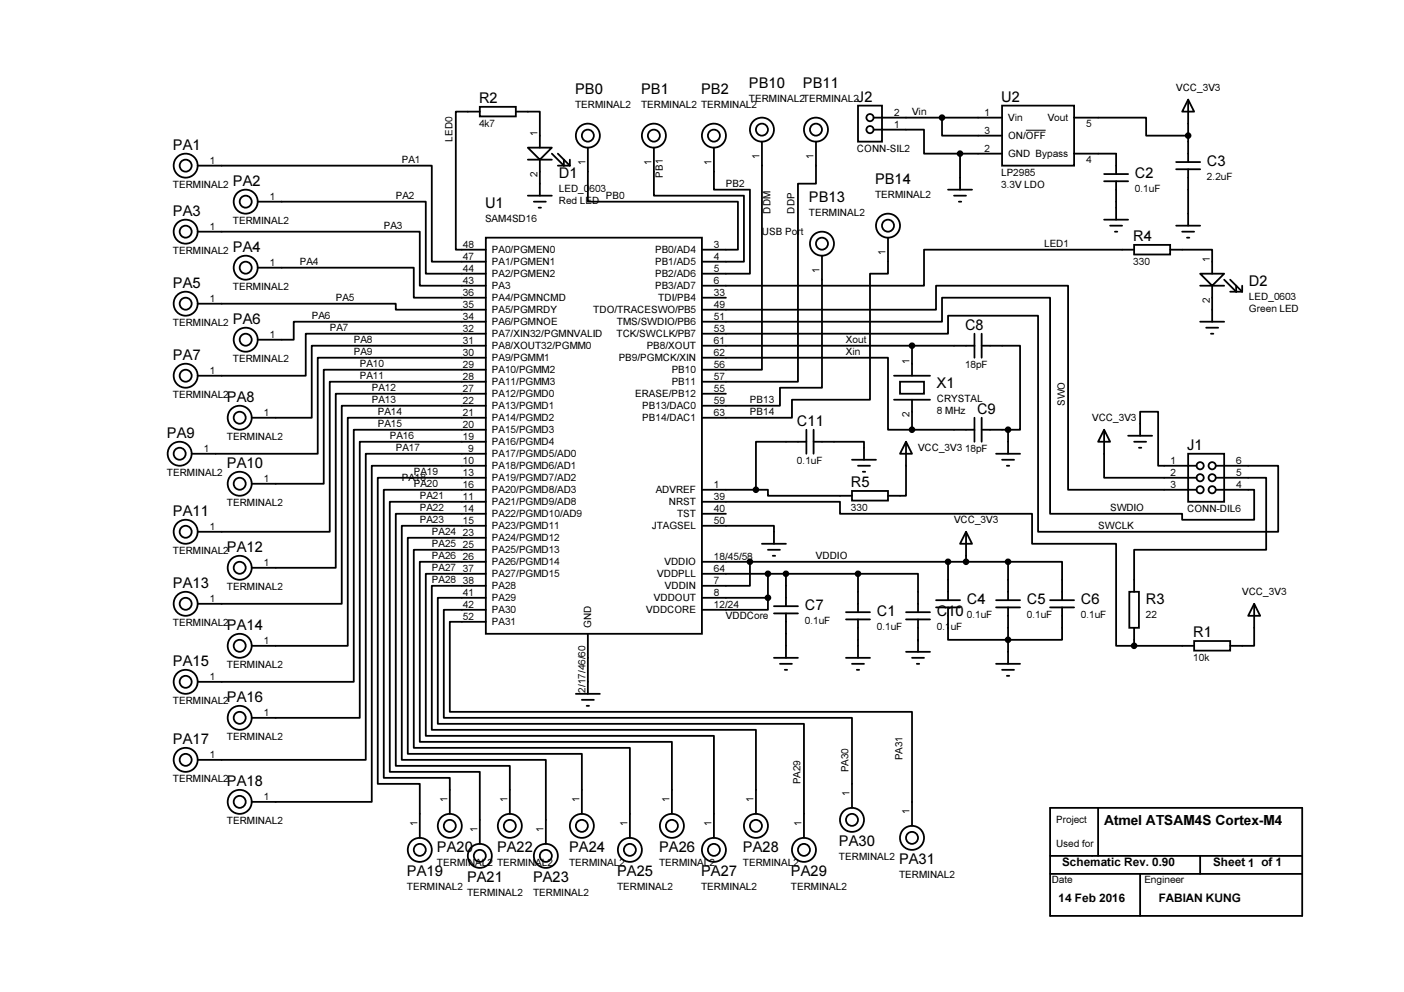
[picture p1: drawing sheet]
<svg xmlns="http://www.w3.org/2000/svg" width="297mm" height="210mm" viewBox="0 0 297 210" stroke-linecap="round" stroke-linejoin="round" font-family="sans-serif">
<g fill="none" stroke="#000" stroke-width=".38">
<path d="M41.8 35.1h49.6v20.3h11.4M101.5 22.6h7.6v2h-7.6zM101.5 23.6h-5.1v29.2h6.4M109.1 23.6h5.1v7.6M111.7 31.2h5.1l-2.6 2.6zM111.7 33.8h5.1M114.2 33.8v7.6M116.8 32.5l2.5 2.6v-1.3M118 35.1h2.6M118 32.5l2.6 2.6M120.6 33.8v1.3M124.4 31.2v11.5h31.7v10.1h-7.6"/>
<path d="M138.3 31.2v10.2h19.1v14h-8.9M151 31.2v8.9h7.7v17.8h-10.2M161.2 30v48.2h-12.7M172.6 30v8.9h-3.8v41.9h-20.3M181.5 22.4h5.1v7.6h-5.1zM184.8 27.4h10.7v5.1h7.6M184.8 24.9h27.2M199.3 24.9v3.8h12.7M203.1 32.5h8.9M203.1 32.5v7.6M212 22.4h15.2v12.7h-15.2zM227.2 24.9h15.3v3.8h8.9"/>
<path d="M227.2 32.5h8.9v4.3M233.6 38.4h5.1M233.6 36.8h5.1M236.1 38.4v8.1M248.8 35.8h5.1M248.8 34.3h5.1M251.4 21.1l1.2 2.5h-2.5zM251.4 21.1v13.2M251.4 35.8v12M41.8 49h47v11.5h14M54.5 56.6h33v6.4h15.3M54.5 42.7h35.6v15.2h12.7"/>
<path d="M102.8 50.3h45.7v83.8h-45.7zM111.7 41.4h5.1M112.9 42.7h2.6M114 43.9h.5M173.9 54.1v27.9h-8.9v3.9h-16.5M187.9 50.3v7.6h-3.8v26.7h-16.5v3.8h-19.1M200.6 40.1h5.1M201.8 41.4h2.6M202.9 42.7h.5M233.6 46.5h5.1M234.9 47.8h2.5M235.9 49h.5"/>
<path d="M239.9 51.8h7.7v2h-7.7zM239.9 52.8h-44.4v7.7h-47M247.6 52.8h8.9v5.1M248.8 47.8h5.1M250.1 49h2.5M251.1 50.3h.5M253.9 57.9h5.1l-2.5 2.6zM259 59.2l2.5 2.5v-1.2M260.3 59.2l2.5 2.5M41.8 64.3h41.9v1.2h19.1M102.8 68.1h-40.7v3.8h-7.6M102.8 78.2h-34.3v24.2h-15.2"/>
<path d="M102.8 75.7h-35.6v20.3h-26.6M102.8 73.2h-36.8v15.2h-12.7M102.8 70.6h-38.1v8.9h-22.9M148.5 75.7h39.4v15.2h5.1M148.5 65.5h49.5v-5h28v43.1h27.1M148.5 70.6h52.1v-3.8h19v45.7h50.8v-13.9h-13.2M148.5 68.1h50.8v-5.1h22.9v45.7h27.9v1.3h15.2v-6.4h-8.1M148.5 73.2h57.7M148.5 63h5.1M189.1 79.5h7.7M193 73.2v6.3M206.2 70.6v5.1"/>
<path d="M207.7 73.2h8.1v17.7h-2.5M207.7 70.6v5.1M253.9 68.1h5.1M253.9 60.5h5.1M255.2 69.3h2.5M256.2 70.6h.5M256.5 60.5v7.6M260.3 61.7h2.5M262.8 60.5v1.2M102.8 96h-25.4v64.8h-35.6M102.8 98.6h-24.1v71.1h-25.4M102.8 93.5h-26.7v58.4h-22.8"/>
<path d="M102.8 90.9h-28v53.4h-33M102.8 88.4h-29.2v48.3h-20.3M102.8 85.9h-30.5v41.9h-30.5M102.8 83.3h-31.8v36.8h-17.7M102.8 80.8h-33v31.7h-28M148.5 83.3h5.1M170.6 93.5h-10.7v10.1M170.6 90.9v5.1M172.1 93.5h10.7v3.8M172.1 90.9v5.1M180.3 97.3h5M181.5 98.6h2.6"/>
<path d="M182.5 99.8h.5M189.1 84.6h7.7M190.4 80.8h5.1v2.5h-5.1zM191.7 93.5l1.3 2.5h-2.6zM191.7 93.5v11.4h-3.8M193 84.6v6.3M193 90.9h13.2M206.2 88.4v5.1M207.7 90.9h5.6M207.7 88.4v5.1M210.7 96h5.1M212 97.3h2.5"/>
<path d="M213 98.6h.5M213.3 90.9v5.1M233.6 90.9l1.3 2.6h-2.6zM233.6 90.9v10.2h19.5M238.7 92.2h5.1M239.9 93.5h2.6M241 94.7h.5M241.2 92.2v-5.1h3.8v11.5h8.1M251.4 96h7.6v10.2h-7.6zM102.8 106.2h-20.3v57.1h19v15.3M102.8 101.1h-22.9v64.8h8.9v11.4M102.8 108.7h-19.1v53.4h24.2v10.1"/>
<path d="M102.8 111.3h-17.8v49.5h30.5v17.8M102.8 103.6h-21.6v61h14v7.6M102.8 113.8h-16.5v45.7h36.8v12.7M102.8 116.3h-15.3v41.9h45.8v19.1M102.8 118.9h-14v38.1h53.4v15.2M148.5 106.2h29.2v2.5h40.7v6.4h17.7v21.6h3.8M148.5 111.3h15.2v3.8M148.5 118.9h64.8M148.5 103.6h11.4M148.5 108.7h5.1M158.7 118.9v5.1h-10.2M159.9 103.6h2.6v1.3h17.8"/>
<path d="M161.2 115.1h5.1M162.5 116.3h2.5M163.5 117.6h.5M180.3 103.9h7.6v2h-7.6zM200.6 118.9v8.1M204.4 112.5l1.3 2.6h-2.6zM204.4 112.5v6.4M213.3 118.9h11.4v8.1M213.3 118.9v8.1M257.2 101.1h10.7v15.2h-28v8.9M102.8 121.4h-12.7v34.3h60.9v21.6M102.8 124h-11.4v30.4h68.5v17.8"/>
<path d="M102.8 126.5h-10.2v26.7h77.5v24.1M102.8 129h-8.9v22.9h86.4v19M102.8 131.6h-7.6v19h97.8v24.2M124.4 134.1v12.7M148.5 121.4h33M148.5 126.5h14M162.5 126.5v2.5h-14M162.5 121.4v5.1M163.7 129.8h5.1M163.7 128.3h5.1M163.7 139.2h5.1M166.3 121.4v6.9"/>
<path d="M166.3 129.8v9.4M179 131.1h5.1M179 129.5h5.1M179 139.2h5.1M181.5 121.4h12.7v8.1M181.5 121.4v8.1M181.5 131.1v8.1M191.7 131.1h5.1M191.7 129.5h5.1M191.7 137.9h5.1M193 139.2h2.5M194.2 131.1v6.8"/>
<path d="M198 128.5h5.1M198 127h5.1M200.6 128.5v6.9h24.1v-6.9M210.7 128.5h5.1M210.7 127h5.1M213.3 128.5v12M222.2 128.5h5M222.2 127h5M238.9 125.2h2.1v7.6h-2.1zM239.9 136.7h12.7M239.9 132.8v3.9M252.6 135.6h7.7v2.1h-7.7z"/>
<path d="M265.3 127.8l1.3 2.5h-2.5zM265.3 127.8v8.9h-5M121.8 146.8h5.1M123.1 148.1h2.5M124.1 149.4h.5M165 140.5h2.6M166 141.7h.5M180.3 140.5h2.5M181.3 141.7h.5M194 140.5h.5M210.7 140.5h5.1M212 141.7h2.5"/>
<path d="M213 143h.5M222.2 170.9h53.3v22.9h-53.3zM232.3 170.9v10.2M222.2 184.9h53.3M222.2 181.1h53.3M241.2 184.9v8.9M253.9 181.1v3.8"/>
<circle cx="39.3" cy="35" r="2.55"/>
<circle cx="39.3" cy="35" r="1.27"/>
<circle cx="124.4" cy="28.7" r="2.55"/>
<circle cx="124.4" cy="28.7" r="1.27"/>
<circle cx="138.3" cy="28.7" r="2.55"/>
<circle cx="138.3" cy="28.7" r="1.27"/>
<circle cx="151" cy="28.7" r="2.55"/>
<circle cx="151" cy="28.7" r="1.27"/>
<circle cx="161.2" cy="27.4" r="2.55"/>
<circle cx="161.2" cy="27.4" r="1.27"/>
<circle cx="172.6" cy="27.4" r="2.55"/>
<circle cx="172.6" cy="27.4" r="1.27"/>
<circle cx="184.1" cy="24.9" r=".76"/>
<circle cx="184.1" cy="27.4" r=".76"/>
<circle cx="199.3" cy="24.9" r=".51"/>
<circle cx="203.1" cy="32.5" r=".51"/>
<circle cx="251.4" cy="28.7" r=".51"/>
<circle cx="39.3" cy="49" r="2.55"/>
<circle cx="39.3" cy="49" r="1.27"/>
<circle cx="52" cy="56.6" r="2.55"/>
<circle cx="52" cy="42.7" r="2.55"/>
<circle cx="52" cy="56.6" r="1.27"/>
<circle cx="52" cy="42.7" r="1.27"/>
<circle cx="173.9" cy="51.6" r="2.55"/>
<circle cx="173.9" cy="51.6" r="1.27"/>
<circle cx="187.9" cy="47.7" r="2.55"/>
<circle cx="187.9" cy="47.7" r="1.27"/>
<circle cx="39.3" cy="79.5" r="2.55"/>
<circle cx="39.3" cy="64.3" r="2.55"/>
<circle cx="39.3" cy="79.5" r="1.27"/>
<circle cx="39.3" cy="64.3" r="1.27"/>
<circle cx="52" cy="71.9" r="2.55"/>
<circle cx="52" cy="71.9" r="1.27"/>
<circle cx="193" cy="73.1" r=".51"/>
<circle cx="38" cy="96" r="2.55"/>
<circle cx="38" cy="96" r="1.27"/>
<circle cx="50.7" cy="88.4" r="2.55"/>
<circle cx="50.7" cy="88.4" r="1.27"/>
<circle cx="193" cy="90.9" r=".51"/>
<circle cx="213.3" cy="90.9" r=".51"/>
<circle cx="253.9" cy="98.5" r=".76"/>
<circle cx="256.5" cy="98.5" r=".76"/>
<circle cx="39.3" cy="112.5" r="2.55"/>
<circle cx="39.3" cy="112.5" r="1.27"/>
<circle cx="50.7" cy="102.4" r="2.55"/>
<circle cx="50.7" cy="102.4" r="1.27"/>
<circle cx="158.7" cy="118.9" r=".51"/>
<circle cx="159.9" cy="103.6" r=".51"/>
<circle cx="200.6" cy="118.9" r=".51"/>
<circle cx="204.4" cy="118.9" r=".51"/>
<circle cx="213.3" cy="118.9" r=".51"/>
<circle cx="253.9" cy="103.6" r=".76"/>
<circle cx="253.9" cy="101.1" r=".76"/>
<circle cx="256.5" cy="103.6" r=".76"/>
<circle cx="256.5" cy="101.1" r=".76"/>
<circle cx="39.3" cy="127.8" r="2.55"/>
<circle cx="39.3" cy="127.8" r="1.27"/>
<circle cx="50.7" cy="120.1" r="2.55"/>
<circle cx="50.7" cy="136.6" r="2.55"/>
<circle cx="50.7" cy="136.6" r="1.27"/>
<circle cx="50.7" cy="120.1" r="1.27"/>
<circle cx="162.5" cy="126.5" r=".51"/>
<circle cx="162.5" cy="121.4" r=".51"/>
<circle cx="166.3" cy="121.4" r=".51"/>
<circle cx="181.5" cy="121.4" r=".51"/>
<circle cx="213.3" cy="135.4" r=".51"/>
<circle cx="239.9" cy="136.6" r=".51"/>
<circle cx="39.3" cy="144.3" r="2.55"/>
<circle cx="39.3" cy="144.3" r="1.27"/>
<circle cx="50.7" cy="151.9" r="2.55"/>
<circle cx="50.7" cy="151.9" r="1.27"/>
<circle cx="39.3" cy="160.8" r="2.55"/>
<circle cx="39.3" cy="160.8" r="1.27"/>
<circle cx="50.7" cy="169.7" r="2.55"/>
<circle cx="50.7" cy="169.7" r="1.27"/>
<circle cx="88.8" cy="179.8" r="2.55"/>
<circle cx="88.8" cy="179.8" r="1.27"/>
<circle cx="95.2" cy="174.7" r="2.55"/>
<circle cx="95.2" cy="174.7" r="1.27"/>
<circle cx="107.9" cy="174.7" r="2.55"/>
<circle cx="107.9" cy="174.7" r="1.27"/>
<circle cx="123.1" cy="174.7" r="2.55"/>
<circle cx="123.1" cy="174.7" r="1.27"/>
<circle cx="133.3" cy="179.8" r="2.55"/>
<circle cx="133.3" cy="179.8" r="1.27"/>
<circle cx="142.1" cy="174.7" r="2.55"/>
<circle cx="142.2" cy="174.7" r="1.27"/>
<circle cx="151" cy="179.8" r="2.55"/>
<circle cx="151" cy="179.8" r="1.27"/>
<circle cx="159.9" cy="174.7" r="2.55"/>
<circle cx="159.9" cy="174.7" r="1.27"/>
<circle cx="170.1" cy="179.8" r="2.55"/>
<circle cx="170.1" cy="179.8" r="1.27"/>
<circle cx="180.2" cy="173.5" r="2.55"/>
<circle cx="180.3" cy="173.5" r="1.27"/>
<circle cx="192.9" cy="177.3" r="2.55"/>
<circle cx="193" cy="177.3" r="1.27"/>
<circle cx="101.5" cy="181.1" r="2.55"/>
<circle cx="101.5" cy="181.1" r="1.27"/>
<circle cx="115.5" cy="181.1" r="2.55"/>
<circle cx="115.5" cy="181.1" r="1.27"/>
</g>
<g fill="#000">
<circle cx="199.3" cy="24.9" r=".51"/>
<circle cx="203.1" cy="32.5" r=".51"/>
<circle cx="251.4" cy="28.7" r=".51"/>
<circle cx="193" cy="73.1" r=".51"/>
<circle cx="193" cy="90.9" r=".51"/>
<circle cx="213.3" cy="90.9" r=".51"/>
<circle cx="158.7" cy="118.9" r=".51"/>
<circle cx="159.9" cy="103.6" r=".51"/>
<circle cx="200.6" cy="118.9" r=".51"/>
<circle cx="204.4" cy="118.9" r=".51"/>
<circle cx="213.3" cy="118.9" r=".51"/>
<circle cx="162.5" cy="126.5" r=".51"/>
<circle cx="162.5" cy="121.4" r=".51"/>
<circle cx="166.3" cy="121.4" r=".51"/>
<circle cx="181.5" cy="121.4" r=".51"/>
<circle cx="194.2" cy="135.4" r=".19"/>
<circle cx="213.3" cy="135.4" r=".51"/>
<circle cx="239.9" cy="136.6" r=".51"/>
</g>
<path d="M217 27.6h4.2" fill="none" stroke="#000" stroke-width=".21"/>
<g font-size="3.1">
<text x="101.3" y="21.8">R2</text>
<text x="121.7" y="19.9">PB0</text>
<text x="135.6" y="19.9">PB1</text>
<text x="148.3" y="19.9">PB2</text>
<text x="158.5" y="18.7">PB10</text>
<text x="169.9" y="18.7">PB11</text>
<text x="181.3" y="21.5">J2</text>
<text x="211.8" y="21.5">U2</text>
<text x="36.6" y="31.7">PA1</text>
<text x="255.4" y="35.2">C3</text>
<text x="49.3" y="39.3">PA2</text>
<text x="118.2" y="37.7">D1</text>
<text x="185.1" y="39">PB14</text>
<text x="240.1" y="37.7">C2</text>
<text x="36.6" y="45.6">PA3</text>
<text x="102.6" y="44.1">U1</text>
<text x="171.2" y="42.8">PB13</text>
<text x="49.3" y="53.3">PA4</text>
<text x="239.7" y="51">R4</text>
<text x="36.6" y="60.9">PA5</text>
<text x="264.2" y="60.6">D2</text>
<text x="49.3" y="68.5">PA6</text>
<text x="204.2" y="69.8">C8</text>
<text x="36.6" y="76.1">PA7</text>
<text x="198.2" y="82.2">X1</text>
<text x="48" y="85">PA8</text>
<text x="206.7" y="87.5">C9</text>
<text x="35.3" y="92.6">PA9</text>
<text x="168.6" y="90.1">C11</text>
<text x="251.2" y="95.2">J1</text>
<text x="48" y="99">PA10</text>
<text x="180" y="103">R5</text>
<text x="36.6" y="109.1">PA11</text>
<text x="48" y="116.7">PA12</text>
<text x="36.6" y="124.3">PA13</text>
<text x="170.3" y="129.1">C7</text>
<text x="185.5" y="130.4">C1</text>
<text x="198.2" y="130.4">C10</text>
<text x="204.6" y="127.8">C4</text>
<text x="217.3" y="127.8">C5</text>
<text x="228.7" y="127.8">C6</text>
<text x="242.4" y="127.8">R3</text>
<text x="48" y="133.2">PA14</text>
<text x="252.4" y="134.7">R1</text>
<text x="36.6" y="140.8">PA15</text>
<text x="48" y="148.5">PA16</text>
<text x="36.6" y="157.4">PA17</text>
<text x="48" y="166.2">PA18</text>
<text x="177.5" y="179">PA30</text>
<text x="86.1" y="185.4">PA19</text>
<text x="92.5" y="180.3">PA20</text>
<text x="105.2" y="180.3">PA22</text>
<text x="120.4" y="180.3">PA24</text>
<text x="130.6" y="185.4">PA25</text>
<text x="139.4" y="180.3">PA26</text>
<text x="148.3" y="185.4">PA27</text>
<text x="157.2" y="180.3">PA28</text>
<text x="167.3" y="185.4">PA29</text>
<text x="190.2" y="182.8">PA31</text>
<text x="98.8" y="186.6">PA21</text>
<text x="112.8" y="186.6">PA23</text>
</g>
<text font-size="2.9" x="233.6" y="174.5">Atmel ATSAM4S Cortex-M4</text>
<g font-size="2.5">
<text x="224.7" y="183.3">Schematic Rev. 0.90</text>
<text x="256.7" y="183.3">Sheet 1 of 1</text>
<text x="223.9" y="190.9">14 Feb 2016</text>
<text x="245.1" y="190.9">FABIAN KUNG</text>
</g>
<g font-size="2.1">
<text x="121.7" y="22.9">TERMINAL2</text>
<text x="135.6" y="22.9">TERMINAL2 TERMINAL2</text>
<text x="158.5" y="21.6">TERMINAL2TERMINAL2</text>
<text x="248.8" y="19.3">VCC_3V3</text>
<text x="95.8" y="30" transform="rotate(-90 95.8 30)">LED0</text>
<text x="101.3" y="26.8">4k7</text>
<text x="113.7" y="28.7" transform="rotate(-90 113.7 28.7)">1</text>
<text x="189.1" y="27.1">1</text>
<text x="189.1" y="24.5">2</text>
<text x="193" y="24.3">Vin</text>
<text x="208.3" y="24.5">1</text>
<text x="208.3" y="28.3">3</text>
<text x="213.3" y="25.7">Vin</text>
<text x="213.3" y="29.5">ON/OFF</text>
<text x="221.7" y="25.7">Vout</text>
<text x="229.8" y="26.8">5</text>
<text x="44.4" y="34.7">1</text>
<text x="85" y="34.5">PA1</text>
<text x="123.9" y="35" transform="rotate(-90 123.9 35)">1</text>
<text x="137.8" y="35" transform="rotate(-90 137.8 35)">1</text>
<text x="150.5" y="35" transform="rotate(-90 150.5 35)">1</text>
<text x="160.7" y="33.7" transform="rotate(-90 160.7 33.7)">1</text>
<text x="172.1" y="33.7" transform="rotate(-90 172.1 33.7)">1</text>
<text x="181.3" y="32.1">CONN-SIL2</text>
<text x="208.3" y="32.1">2</text>
<text x="213.3" y="33.3">GND Bypass</text>
<text x="229.8" y="34.5">4</text>
<text x="36.6" y="39.8">TERMINAL2</text>
<text x="113.7" y="37.5" transform="rotate(-90 113.7 37.5)">2</text>
<text x="118.2" y="40.6">LED_0603</text>
<text x="140.2" y="37.6" transform="rotate(-90 140.2 37.6)">PB1</text>
<text x="153.6" y="39.6">PB2</text>
<text x="185.1" y="41.9">TERMINAL2</text>
<text x="211.8" y="37.2">LP2985</text>
<text x="211.8" y="39.8">3.3V LDO</text>
<text x="240.1" y="40.6">0.1uF</text>
<text x="255.4" y="38.1">2.2uF</text>
<text x="49.3" y="47.4">TERMINAL2</text>
<text x="57.1" y="42.3">1</text>
<text x="83.7" y="42.1">PA2</text>
<text x="102.6" y="47">SAM4SD16</text>
<text x="118.2" y="43.2">Red LED</text>
<text x="128.2" y="42.1">PB0</text>
<text x="163" y="45.2" transform="rotate(-90 163 45.2)">DDM</text>
<text x="168.1" y="45.2" transform="rotate(-90 168.1 45.2)">DDP</text>
<text x="171.2" y="45.7">TERMINAL2</text>
<text x="36.6" y="53.7">TERMINAL2</text>
<text x="44.4" y="48.6">1</text>
<text x="81.2" y="48.5">PA3</text>
<text x="97.9" y="52.5">48</text>
<text x="104.1" y="53.6">PA0/PGMEN0</text>
<text x="138.6" y="53.6">PB0/AD4</text>
<text x="151" y="52.5">3</text>
<text x="161.2" y="49.7">USB Port</text>
<text x="220.9" y="52.3">LED1</text>
<text x="57.1" y="56.3">1</text>
<text x="63.4" y="56.1">PA4</text>
<text x="97.9" y="57.5">44</text>
<text x="97.9" y="55">47</text>
<text x="104.1" y="58.7">PA2/PGMEN2</text>
<text x="104.1" y="56.1">PA1/PGMEN1</text>
<text x="138.6" y="56.1">PB1/AD5</text>
<text x="138.6" y="58.7">PB2/AD6</text>
<text x="151" y="55">4</text>
<text x="151" y="57.5">5</text>
<text x="173.4" y="57.8" transform="rotate(-90 173.4 57.8)">1</text>
<text x="187.4" y="54" transform="rotate(-90 187.4 54)">1</text>
<text x="239.7" y="56">330</text>
<text x="255.9" y="55.4" transform="rotate(-90 255.9 55.4)">1</text>
<text x="44.4" y="63.9">1</text>
<text x="49.3" y="61.3">TERMINAL2</text>
<text x="71" y="63.7">PA5</text>
<text x="97.9" y="65.2">35</text>
<text x="97.9" y="62.6">36</text>
<text x="97.9" y="60.1">43</text>
<text x="104.1" y="63.8">PA4/PGMNCMD</text>
<text x="104.1" y="61.2">PA3</text>
<text x="138.6" y="61.2">PB3/AD7</text>
<text x="139.3" y="63.8">TDI/PB4</text>
<text x="151" y="65.2">49</text>
<text x="151" y="62.6">33</text>
<text x="151" y="60.1">6</text>
<text x="255.9" y="64.2" transform="rotate(-90 255.9 64.2)">2</text>
<text x="264.2" y="63.5">LED_0603</text>
<text x="36.6" y="69">TERMINAL2</text>
<text x="57.1" y="71.5">1</text>
<text x="66" y="67.5">PA6</text>
<text x="69.8" y="70.1">PA7</text>
<text x="97.9" y="67.7">34</text>
<text x="97.9" y="70.2">32</text>
<text x="104.1" y="68.8">PA6/PGMNOE</text>
<text x="104.1" y="66.3">PA5/PGMRDY</text>
<text x="104.1" y="71.4">PA7/XIN32/PGMNVALID</text>
<text x="125.5" y="66.3">TDO/TRACESWO/PB5</text>
<text x="130.4" y="71.4">TCK/SWCLK/PB7</text>
<text x="130.5" y="68.8">TMS/SWDIO/PB6</text>
<text x="151" y="67.7">51</text>
<text x="151" y="70.2">53</text>
<text x="264.2" y="66">Green LED</text>
<text x="49.3" y="76.6">TERMINAL2</text>
<text x="74.8" y="75.1">PA9</text>
<text x="74.8" y="72.6">PA8</text>
<text x="76.1" y="77.7">PA10</text>
<text x="97.9" y="77.9">29</text>
<text x="97.9" y="75.3">30</text>
<text x="97.9" y="72.8">31</text>
<text x="104.1" y="76.5">PA9/PGMM1</text>
<text x="104.1" y="73.9">PA8/XOUT32/PGMM0</text>
<text x="130.9" y="76.5">PB9/PGMCK/XIN</text>
<text x="136.8" y="73.9">PB8/XOUT</text>
<text x="151" y="72.8">61</text>
<text x="151" y="77.9">56</text>
<text x="151" y="75.3">62</text>
<text x="179" y="72.6">Xout</text>
<text x="179" y="75.1">Xin</text>
<text x="192.4" y="77" transform="rotate(-90 192.4 77)">1</text>
<text x="204.2" y="77.9">18pF</text>
<text x="44.4" y="79.1">1</text>
<text x="76.1" y="80.2">PA11</text>
<text x="78.7" y="82.8">PA12</text>
<text x="97.9" y="82.9">27</text>
<text x="97.9" y="80.4">28</text>
<text x="104.1" y="81.5">PA11/PGMM3</text>
<text x="104.1" y="79">PA10/PGMM2</text>
<text x="142.1" y="79">PB10</text>
<text x="142.1" y="81.5">PB11</text>
<text x="151" y="80.4">57</text>
<text x="151" y="82.9">55</text>
<text x="36.6" y="84.2">TERMINAL2</text>
<text x="55.8" y="88">1</text>
<text x="78.7" y="85.3">PA13</text>
<text x="79.9" y="87.8">PA14</text>
<text x="97.9" y="88">21</text>
<text x="97.9" y="85.5">22</text>
<text x="104.1" y="89.2">PA14/PGMD2</text>
<text x="104.1" y="86.6">PA13/PGMD1</text>
<text x="104.1" y="84.1">PA12/PGMD0</text>
<text x="134.4" y="84.1">ERASE/PB12</text>
<text x="135.9" y="86.6">PB13/DAC0</text>
<text x="135.9" y="89.2">PB14/DAC1</text>
<text x="151" y="85.5">59</text>
<text x="151" y="88">63</text>
<text x="158.7" y="85.3">PB13</text>
<text x="158.7" y="87.8">PB14</text>
<text x="192.4" y="88.3" transform="rotate(-90 192.4 88.3)">2</text>
<text x="198.2" y="85.1">CRYSTAL</text>
<text x="198.2" y="87.6">8 MHz</text>
<text x="225.3" y="85.9" transform="rotate(-90 225.3 85.9)">SWO</text>
<text x="231.1" y="89.2">VCC_3V3</text>
<text x="43.1" y="95.6">1</text>
<text x="48" y="93.1">TERMINAL2</text>
<text x="79.9" y="90.4">PA15</text>
<text x="82.5" y="92.9">PA16</text>
<text x="83.7" y="95.5">PA17</text>
<text x="97.9" y="93.1">19</text>
<text x="97.9" y="90.6">20</text>
<text x="99.1" y="95.6">9</text>
<text x="104.1" y="94.2">PA16/PGMD4</text>
<text x="104.1" y="91.7">PA15/PGMD3</text>
<text x="194.2" y="95.5">VCC_3V3</text>
<text x="204.2" y="95.6">18pF</text>
<text x="35.3" y="100.7">TERMINAL2</text>
<text x="55.8" y="102">1</text>
<text x="85" y="101.8">PA18</text>
<text x="87.5" y="100.5">PA19</text>
<text x="97.9" y="98.2">10</text>
<text x="97.9" y="100.7">13</text>
<text x="104.1" y="96.8">PA17/PGMD5/AD0</text>
<text x="104.1" y="99.3">PA18/PGMD6/AD1</text>
<text x="104.1" y="101.9">PA19/PGMD7/AD2</text>
<text x="168.6" y="98.2">0.1uF</text>
<text x="247.6" y="98.2">1</text>
<text x="247.6" y="100.7">2</text>
<text x="261.5" y="98.2">6</text>
<text x="261.5" y="100.7">5</text>
<text x="48" y="107">TERMINAL2</text>
<text x="87.5" y="103.1">PA20</text>
<text x="88.8" y="105.6">PA21</text>
<text x="97.9" y="105.8">11</text>
<text x="97.9" y="103.3">16</text>
<text x="104.1" y="106.9">PA21/PGMD9/AD8</text>
<text x="104.1" y="104.4">PA20/PGMD8/AD3</text>
<text x="138.7" y="104.4">ADVREF</text>
<text x="141.5" y="106.9">NRST</text>
<text x="151" y="105.8">39</text>
<text x="151" y="103.3">1</text>
<text x="247.6" y="103.3">3</text>
<text x="261.5" y="103.3">4</text>
<text x="44.4" y="112.1">1</text>
<text x="88.8" y="108.1">PA22</text>
<text x="88.8" y="110.7">PA23</text>
<text x="91.4" y="113.2">PA24</text>
<text x="97.9" y="108.3">14</text>
<text x="97.9" y="110.9">15</text>
<text x="97.9" y="113.4">23</text>
<text x="104.1" y="109.5">PA22/PGMD10/AD9</text>
<text x="104.1" y="112">PA23/PGMD11</text>
<text x="137.9" y="112">JTAGSEL</text>
<text x="143.3" y="109.5">TST</text>
<text x="151" y="108.3">40</text>
<text x="151" y="110.9">50</text>
<text x="180" y="108">330</text>
<text x="201.8" y="110.7">VCC_3V3</text>
<text x="232.3" y="111.9">SWCLK</text>
<text x="234.9" y="108.1">SWDIO</text>
<text x="251.2" y="108.3">CONN-DIL6</text>
<text x="36.6" y="117.2">TERMINAL2</text>
<text x="55.8" y="119.8">1</text>
<text x="91.4" y="115.7">PA25</text>
<text x="91.4" y="118.3">PA26</text>
<text x="97.9" y="116">25</text>
<text x="97.9" y="118.5">26</text>
<text x="104.1" y="114.6">PA24/PGMD12</text>
<text x="104.1" y="117.1">PA25/PGMD13</text>
<text x="104.1" y="119.6">PA26/PGMD14</text>
<text x="140.6" y="119.6">VDDIO</text>
<text x="151" y="118.5">18/45/58</text>
<text x="172.6" y="118.3">VDDIO</text>
<text x="48" y="124.8">TERMINAL2</text>
<text x="91.4" y="120.8">PA27</text>
<text x="91.4" y="123.4">PA28</text>
<text x="97.9" y="121">37</text>
<text x="97.9" y="123.6">38</text>
<text x="104.1" y="122.2">PA27/PGMD15</text>
<text x="104.1" y="124.7">PA28</text>
<text x="139.1" y="122.2">VDDPLL</text>
<text x="140.7" y="124.7">VDDIN</text>
<text x="151" y="123.6">7</text>
<text x="151" y="121">64</text>
<text x="262.8" y="126">VCC_3V3</text>
<text x="44.4" y="127.4">1</text>
<text x="97.9" y="126.1">41</text>
<text x="97.9" y="128.7">42</text>
<text x="97.9" y="131.2">52</text>
<text x="104.1" y="127.3">PA29</text>
<text x="104.1" y="129.8">PA30</text>
<text x="136.7" y="129.8">VDDCORE</text>
<text x="138.3" y="127.3">VDDOUT</text>
<text x="151" y="128.7">12/24</text>
<text x="151" y="126.1">8</text>
<text x="153.6" y="131">VDDCore</text>
<text x="204.6" y="130.8">0.1uF</text>
<text x="217.3" y="130.8">0.1uF</text>
<text x="228.7" y="130.8">0.1uF</text>
<text x="242.4" y="130.8">22</text>
<text x="36.6" y="132.4">TERMINAL2</text>
<text x="55.8" y="136.3">1</text>
<text x="104.1" y="132.3">PA31</text>
<text x="125" y="132.8" transform="rotate(-90 125 132.8)">GND</text>
<text x="170.3" y="132">0.1uF</text>
<text x="185.5" y="133.3">0.1uF</text>
<text x="198.2" y="133.3">0.1uF</text>
<text x="44.4" y="143.9">1</text>
<text x="48" y="141.3">TERMINAL2</text>
<text x="252.4" y="139.8">10k</text>
<text x="36.6" y="148.9">TERMINAL2</text>
<text x="123.9" y="146.6" transform="rotate(-90 123.9 146.6)">2/17/46/60</text>
<text x="55.8" y="151.5">1</text>
<text x="44.4" y="160.4">1</text>
<text x="48" y="156.5">TERMINAL2</text>
<text x="191" y="160.8" transform="rotate(-90 191 160.8)">PA31</text>
<text x="36.6" y="165.4">TERMINAL2</text>
<text x="169.4" y="165.9" transform="rotate(-90 169.4 165.9)">PA29</text>
<text x="179.5" y="163.3" transform="rotate(-90 179.5 163.3)">PA30</text>
<text x="55.8" y="169.3">1</text>
<text x="94.7" y="169.7" transform="rotate(-90 94.7 169.7)">1</text>
<text x="107.4" y="169.7" transform="rotate(-90 107.4 169.7)">1</text>
<text x="122.6" y="169.7" transform="rotate(-90 122.6 169.7)">1</text>
<text x="141.6" y="169.7" transform="rotate(-90 141.6 169.7)">1</text>
<text x="159.4" y="169.7" transform="rotate(-90 159.4 169.7)">1</text>
<text x="179.7" y="168.4" transform="rotate(-90 179.7 168.4)">1</text>
<text x="192.4" y="172.2" transform="rotate(-90 192.4 172.2)">1</text>
<text x="48" y="174.3">TERMINAL2</text>
<text x="88.3" y="174.8" transform="rotate(-90 88.3 174.8)">1</text>
<text x="101" y="176" transform="rotate(-90 101 176)">1</text>
<text x="115" y="176" transform="rotate(-90 115 176)">1</text>
<text x="132.8" y="174.8" transform="rotate(-90 132.8 174.8)">1</text>
<text x="150.5" y="174.8" transform="rotate(-90 150.5 174.8)">1</text>
<text x="169.6" y="174.8" transform="rotate(-90 169.6 174.8)">1</text>
<text x="223.4" y="174.2">Project</text>
<text x="223.4" y="179.3">Used for</text>
<text x="92.5" y="183.2">TERMINAL2 TERMINAL2</text>
<text x="120.4" y="183.2">TERMINAL2</text>
<text x="139.4" y="183.2">TERMINAL2</text>
<text x="157.2" y="183.2">TERMINAL2</text>
<text x="177.5" y="181.9">TERMINAL2</text>
<text x="190.2" y="185.8">TERMINAL2</text>
<text x="86.1" y="188.3">TERMINAL2</text>
<text x="98.8" y="189.6">TERMINAL2</text>
<text x="112.8" y="189.6">TERMINAL2</text>
<text x="130.6" y="188.3">TERMINAL2</text>
<text x="148.3" y="188.3">TERMINAL2</text>
<text x="167.3" y="188.3">TERMINAL2</text>
<text x="222.5" y="186.9">Date</text>
<text x="242.1" y="186.9">Engineer</text>
</g>
</svg>
